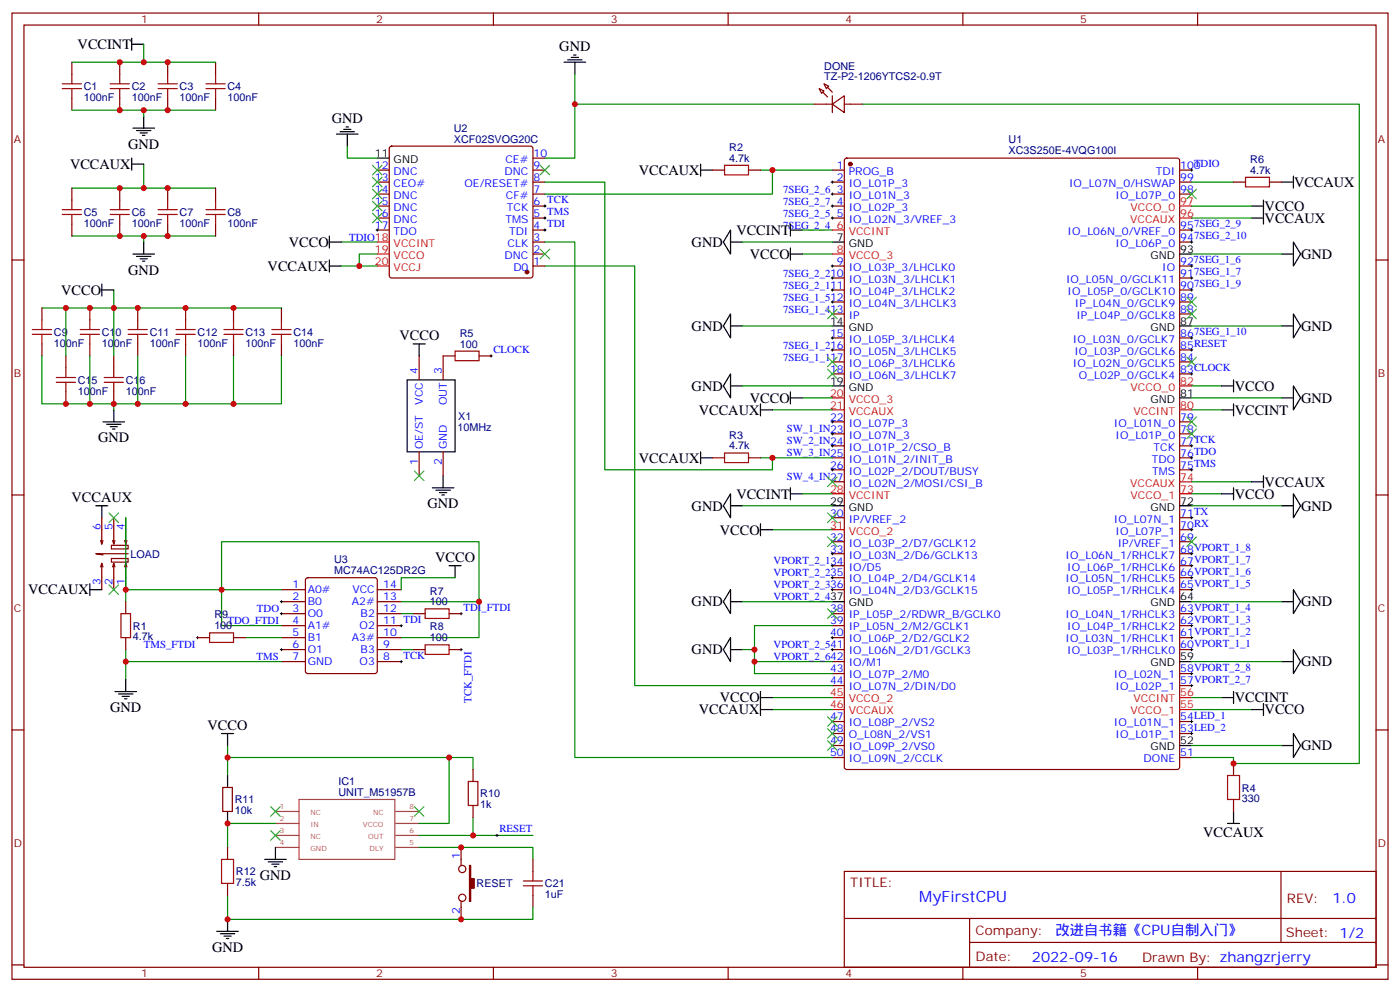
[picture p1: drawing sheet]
<svg xmlns="http://www.w3.org/2000/svg" width="412mm" height="292mm" viewBox="0 0 412 292" stroke-linecap="round" stroke-linejoin="round" font-family="sans-serif">
<g fill="none" stroke="#870000" stroke-width=".35">
<path d="M3.5 3.8h405.4v284.4h-405.4zM7.1 7.4h398.2v277.3h-398.2zM21.2 18.3v3.5M35.3 18.3v3.5M49.4 18.3v3.5M63.5 18.3v3.5M76.2 3.8v3.6M145.3 3.8v3.6M214.5 3.8v3.6M283.6 3.8v3.6M352.8 3.8v3.6M21.2 28.9v3.5"/>
<path d="M35.3 28.9v3.5M49.4 28.9v3.5M63.5 28.9v3.5M239.9 30.7h5.3M241.3 26.1l1.4 .7-.7 .7zM242.7 24.7l1.4 .7-.7 .7zM245.2 30.7l3.5-2.5v4.9zM245.2 28.2v4.9M248.7 30.7h5.3M21.2 55.4v3.5M35.3 55.4v3.5M49.4 55.4v3.5"/>
<path d="M63.5 55.4v3.5M111.1 50.1h3.6M111.1 53.6h3.6M111.1 57.1h3.6M114.9 43.2l.5-.2h40.9l.5 .2 .2 .5v37.4l-.2 .5-.5 .2h-40.9l-.5-.2-.2-.5v-37.4zM157 50.1h3.5M157 53.6h3.5M157 57.1h3.5M157 46.5h3.5M209.9 50.1h3.5M220.5 50.1h3.5M245.2 50.1h3.5"/>
<path d="M245.2 53.6h3.5M245.2 57.1h3.5M248.9 46.7l.5-.2h97.4l.6 .5 .1 178.7-.5 .7h-97.6l-.6-.4-.1-178.8zM347.5 50.1h3.5M347.5 53.6h3.5M347.5 57.1h3.5M363.4 53.6h3.5M373.9 53.6h3.6M3.5 76.5h3.6M21.2 65.9v3.6M35.3 65.9v3.6M49.4 65.9v3.6"/>
<path d="M63.5 65.9v3.6M111.1 60.6h3.6M111.1 64.2h3.6M111.1 67.7h3.6M157 60.6h3.5M157 64.2h3.5M157 78.3h3.5M157 71.2h3.5M157 67.7h3.5M157 74.8h3.5M245.2 60.6h3.5M245.2 64.2h3.5"/>
<path d="M245.2 78.3h3.5M347.5 78.3h3.5M347.5 71.2h3.5M347.5 67.7h3.5M405.3 76.5h3.6M12.3 90.6v3.6M26.5 90.6v3.6M40.6 90.6v3.6M54.7 90.6v3.6M68.8 90.6v3.6M82.9 90.6v3.6M245.2 81.8h3.5"/>
<path d="M245.2 85.3h3.5M245.2 88.9h3.5M245.2 92.4h3.5M245.2 99.4h3.5M347.5 81.8h3.5M347.5 85.3h3.5M347.5 88.9h3.5M347.5 92.4h3.5M347.5 99.4h3.5M12.3 101.2v3.5M19.4 104.7v3.6M19.4 115.3v3.6"/>
<path d="M26.5 101.2v3.5M33.5 104.7v3.6M33.5 115.3v3.6M40.6 101.2v3.5M54.7 101.2v3.5M68.8 101.2v3.5M82.9 101.2v3.5M123.5 104.7v7.1M134.1 104.7h-3.6v7.1M141.1 104.7h3.5M245.2 103h3.5M245.2 106.5h3.5"/>
<path d="M245.2 110h3.5M347.5 103h3.5M347.5 106.5h3.5M347.5 110h3.5M123.5 133v7M130.5 133v7M209.9 134.7h3.5M220.5 134.7h3.5M245.2 124.1h3.5M245.2 127.7h3.5M245.2 131.2h3.5M245.2 134.7h3.5"/>
<path d="M245.2 138.3h3.5M347.5 124.1h3.5M347.5 127.7h3.5M347.5 131.2h3.5M347.5 134.7h3.5M347.5 138.3h3.5M3.5 145.7h3.6M30 152.4v7.7l-.4-1M30.3 159.1l-.3 1M33.5 152.4v7.7l-.3-1M33.9 159.1l-.4 1M37 152.4v7.7l-.3-1"/>
<path d="M37.4 159.1l-.4 1M245.2 141.8h3.5M245.2 152.4h3.5M245.2 159.4h3.5M347.5 152.4h3.5M347.5 159.4h3.5M347.5 155.9h3.5M405.3 145.7h3.6M29.6 166.8l.4-1v7.7M30 165.8l.3 1M32.8 160.5h4.9v1h-4.9zM32.8 164.4h4.9v1h-4.9z"/>
<path d="M33.2 166.8l.3-1v7.7M33.5 165.8l.4 1M36.7 166.8l.3-1v7.7M37 177.1v3.5M37 165.8l.4 1M37.7 162.9h-9.5l2.1 .4M82.9 173.5h7.1M82.9 177.1h7.1M90.2 170.2l.5-.2h19.7l.5 .2 .2 .5v26.8l-.2 .5-.5 .2h-19.7l-.5-.2-.2-.5v-26.8zM111.1 173.5h7.1M111.1 177.1h7.1M245.2 162.9h3.5"/>
<path d="M245.2 166.5h3.5M245.2 170h3.5M245.2 173.5h3.5M347.5 162.9h3.5M347.5 166.5h3.5M347.5 170h3.5M347.5 173.5h3.5M37 187.6v3.6M58.2 187.6h3.5M68.8 187.6h3.5M82.9 180.6h7.1M82.9 184.1h7.1"/>
<path d="M82.9 187.6h7.1M82.9 191.2h7.1M82.9 194.7h7.1M111.1 180.6h7.1M111.1 184.1h7.1M111.1 187.6h7.1M111.1 191.2h7.1M111.1 194.7h7.1M121.7 180.6h3.5M121.7 191.2h3.5M132.3 180.6h3.5M132.3 191.2h3.5"/>
<path d="M245.2 180.6h3.5M245.2 184.1h3.5M245.2 187.6h3.5M245.2 191.2h3.5M245.2 194.7h3.5M245.2 198.2h3.5M347.5 180.6h3.5M347.5 184.1h3.5M347.5 187.6h3.5M347.5 191.2h3.5M347.5 198.2h3.5M3.5 214.8h3.6"/>
<path d="M245.2 201.8h3.5M245.2 212.3h3.5M245.2 215.9h3.5M245.2 219.4h3.5M347.5 201.8h3.5M347.5 212.3h3.5M347.5 215.9h3.5M405.3 214.8h3.6M65.6 231.7h2.8v7.1h-2.8zM139.3 226.4v3.6M139.3 237v3.6M245.2 222.9h3.5"/>
<path d="M347.5 222.9h3.5M363.4 224.7v3.5M363.4 235.3v3.5M67 249.4v3.5M67 260v3.5M135.8 249.4v5.3M157 252.9v3.5M248.7 256.4h156.6v28.3h-156.6zM377.3 256.5v20.8M135.8 265.3v5.2M157 263.5v3.5M248.7 270.3h156.5"/>
<path d="M285.6 277.3h119.6M285.6 270.3v14.1M3.5 284h3.6M76.2 284.7v3.5M145.3 284.7v3.5M214.5 284.7v3.5M283.6 284.7v3.5M352.8 284.7v3.5M405.3 284h3.6"/>
<circle cx="136.2" cy="255.7" r="1.06"/>
<circle cx="136.2" cy="264.2" r="1.06"/>
</g>
<g fill="#870000" stroke="#870000" stroke-width=".35">
<path d="M138.3 254.7h.3v3.9h1.1v2.8h-1.1v3.9h-.3z"/>
<path d="M242.4 27.1l1.4 1.4z"/>
<path d="M243.8 25.7l1.4 1.4z"/>
<circle cx="250.5" cy="48.3" r=".53"/>
<circle cx="155.2" cy="80" r=".53"/>
</g>
<g fill="none" stroke="#f00" stroke-width=".35">
<path d="M111.1 74.8h3.6M111.1 71.2h3.6M111.1 78.3h3.6M245.2 67.7h3.5M245.2 74.8h3.5M347.5 64.2h3.5M347.5 60.6h3.5M245.2 117.1h3.5M347.5 113.6h3.5M245.2 120.6h3.5M347.5 120.6h3.5M245.2 145.3h3.5"/>
<path d="M245.2 155.9h3.5M347.5 145.3h3.5M347.5 141.8h3.5M245.2 205.3h3.5M245.2 208.8h3.5M347.5 205.3h3.5M347.5 208.8h3.5"/>
</g>
<g fill="none" stroke="#000" stroke-width=".35">
<path d="M38.8 13h3.5M38.8 11.3v3.5M166.2 18.3h6.3M167.2 17.6h4.2M168.3 16.9h2.1M169 16.2h.7M169.3 18.3v3.5M39.2 37.7h6.3M40.2 38.4h4.2M41.3 39.1h2.1M42 39.8h.7M42.3 34.2v3.5"/>
<path d="M99.1 39.5h6.4M100.2 38.8h4.2M101.2 38.1h2.2M102 37.4h.7M102.3 39.5v3.5M38.8 46.5v3.6M38.8 48.3h3.5M111.1 46.5h3.6M206.4 48.3v3.5M206.4 50.1h3.5M372.2 58.9v7M377.5 53.6h3.5"/>
<path d="M381 51.8v3.6M39.2 74.8h6.3M40.2 75.5h4.2M41.3 76.2h2.1M42 76.9h.7M42.3 71.2v3.6M97 71.2h3.5M97 78.3h3.5M97 69.5v3.5M97 76.5v3.5M215.2 67.7v7.1l-2.1-3.6zM215.2 71.2h3.5"/>
<path d="M232.8 74.8h3.6M232.8 65.9v3.6M232.8 73v3.5M232.8 67.7h3.6M245.2 71.2h3.5M347.5 74.8h3.5M368.7 64.2h3.5M368.7 60.6h3.5M377.5 74.8h3.5M381 71.2l2.1 3.6-2.1 3.5zM30 85.3h3.5M30 83.6v3.5"/>
<path d="M215.2 92.4v7l-2.1-3.5zM215.2 95.9h3.5M245.2 95.9h3.5M347.5 95.9h3.5M377.5 95.9h3.5M381 92.4l2.1 3.5-2.1 3.5zM119.9 111.8h14.2v21.2h-14.2zM121.7 101.2h3.5M123.5 101.2v3.5M215.2 110v7.1l-2.1-3.5zM215.2 113.6h3.5M224 118.9v3.5"/>
<path d="M232.8 117.1h3.6M232.8 115.3v3.6M245.2 113.6h3.5M347.5 117.1h3.5M359.8 113.6h3.6M363.4 111.8v3.5M363.4 118.9v3.5M377.5 117.1h3.5M381 113.6l2.1 3.5-2.1 3.5zM30.3 124.1h6.4M31.4 124.8h4.2M32.5 125.6h2.1"/>
<path d="M33.2 126.3h.7M33.5 120.6v3.5M206.4 134.7h3.5M206.4 133v3.5M224 120.6h3.5M359.8 120.6h3.6M28.2 148.8h3.5M30 148.8v3.6M127.4 143.5h6.3M128.4 144.3h4.2M129.5 145h2.1M130.2 145.7h.7"/>
<path d="M130.5 140v3.5M215.2 145.3v7.1l-2.1-3.6zM215.2 148.8h3.5M224 154.1v3.6M224 155.9h3.5M232.8 145.3h3.6M232.8 143.5v3.6M245.2 148.8h3.5M347.5 148.8h3.5M359.8 145.3h3.6M363.4 143.5v3.6M368.7 141.8h3.5"/>
<path d="M372.2 140v3.5M377.5 148.8h3.5M381 145.3l2.1 3.5-2.1 3.6zM26.5 173.5h3.5M26.5 171.8v3.5M132.3 166.5h3.5M134.1 166.5v3.5M215.2 173.5v7.1l-2.1-3.5zM215.2 177.1h3.5M245.2 177.1h3.5M347.5 177.1h3.5M377.5 177.1h3.5"/>
<path d="M381 173.5l2.1 3.6-2.1 3.5zM37 200v3.5M215.2 187.6v7.1l-2.1-3.5zM215.2 191.2h3.5M347.5 194.7h3.5M377.5 194.7h3.5M381 191.2l2.1 3.5-2.1 3.5zM33.9 203.5h6.3M34.9 204.2h4.3M36 204.9h2.1M36.7 205.6h.7M65.3 215.9h3.5"/>
<path d="M67 215.9v3.5M224 205.3h3.5M224 208.8h3.5M224 203.5v7.1M347.5 219.4h3.5M359.8 205.3h3.6M363.4 203.5v3.5M368.7 208.8h3.5M372.2 207v3.6M377.5 219.4h3.5M381 215.9l2.1 3.5-2.1 3.5zM67 228.2v3.5"/>
<path d="M67 238.8v3.5M363.4 238.8v3.5M78 252.9h6.3M79 253.6h4.3M80.1 254.3h2.1M80.8 255h.7M81.1 249.4v3.5M361.6 242.3h3.5M63.9 274.1h6.3M64.9 274.8h4.2M66 275.5h2.1M66.7 276.2h.7"/>
<path d="M67 270.5v3.6"/>
</g>
<g fill="none" stroke="#008700" stroke-width=".35">
<path d="M42.3 13v5.3h-21.1M42.3 18.3h21.2M21.2 32.4h21.1v1.8M42.3 32.4h21.2M169.3 21.8v8.9M239.9 30.7h-70.6v15.8h-8.8M254 30.7h146.4v194h-37v-1.8h-12.4M42.3 48.3v7.1h-21.1M42.3 55.4h21.2M102.3 43v3.5h8.8M160.5 53.6h17.7v84.7h49.3v-3.6M224 50.1h21.2"/>
<path d="M227.5 50.1v7h-67M351 53.6h12.4M21.2 69.5h21.1v1.7M42.3 69.5h21.2M100.5 71.2h10.6M105.8 78.3h5.3M111.1 74.8h-5.3v3.5h-5.3M160.5 71.2h8.8v151.7h75.9M160.5 78.3h26.5v123.5h58.2M218.7 71.2h26.5M236.4 74.8h8.8M236.4 67.7h8.8"/>
<path d="M351 64.2h17.7M351 74.8h26.5M351 60.6h17.7M19.4 90.6v14.1M33.5 85.3v5.3h-21.2M82.9 90.6h-49.4v14.1M218.7 95.9h26.5M351 95.9h26.5M12.3 104.7v14.2h70.6v-14.2M26.5 104.7v14.2M33.5 118.9v1.7M40.6 104.7v14.2"/>
<path d="M54.7 104.7v14.2M68.8 104.7v14.2M218.7 113.6h26.5M236.4 117.1h8.8M351 117.1h26.5M351 113.6h8.8M224 134.7h21.2M227.5 120.6h17.7M351 120.6h8.8M37 152.4v21.1M218.7 148.8h26.5M227.5 155.9h17.7"/>
<path d="M236.4 145.3h8.8M351 141.8h17.7M351 148.8h26.5M351 145.3h8.8M82.9 173.5h-45.9v3.6M118.2 177.1h22.9M134.1 170h-15.9v3.5M218.7 177.1h26.5M351 177.1h26.5M37 191.2v3.5h45.9M37 194.7v5.3M72.3 187.6h10.6"/>
<path d="M82.9 184.1h-17.6v-24.7h75.8v28.2h-22.9M118.2 191.2h3.5M118.2 180.6h3.5M218.7 191.2h3.5M222.2 194.7v3.5h23M245.2 184.1h-23v10.6h23M351 194.7h26.5M67 219.4v3.5M227.5 208.8h17.7M227.5 205.3h17.7M351 219.4h26.5M351 205.3h8.8"/>
<path d="M351 208.8h17.7M132.3 222.9h-65.3v5.3M139.3 226.4v-3.5h-7v19.4h-8.8M81.1 242.3h-14.1v7.1M123.5 249.4h33.5v3.5M123.5 245.9h33.5M139.3 240.6v5.3M67 263.5v7h90v-3.5M67 270.5v3.6"/>
</g>
<g fill="none" stroke="#000" stroke-width=".29">
<path d="M244.8 53.6h.7M244.8 57.1h.7M245.2 53.2v.7M245.2 56.8v.7M350.7 50.1h.7M351 49.7v.7M110.8 67.7h.7M111.1 67.3v.8M160.2 64.2h.7M160.2 60.6h.7M160.2 67.7h.7M160.5 60.3v.7"/>
<path d="M160.5 63.8v.7M160.5 67.3v.8M244.8 78.3h.7M244.8 64.2h.7M244.8 60.6h.7M245.2 60.3v.7M245.2 63.8v.7M245.2 77.9v.7M350.7 78.3h.7M350.7 67.7h.7M350.7 71.2h.7M351 67.3v.8"/>
<path d="M351 70.9v.7M351 77.9v.7M244.8 81.8h.7M244.8 99.4h.7M244.8 88.9h.7M244.8 85.3h.7M245.2 81.5v.7M245.2 85v.7M245.2 88.5v.7M245.2 99.1v.7M350.7 81.8h.7M350.7 99.4h.7"/>
<path d="M350.7 85.3h.7M351 81.5v.7M351 85v.7M351 99.1v.7M144.3 104.7h.7M144.6 104.4v.7M244.8 103h.7M245.2 102.6v.7M350.7 103h.7M350.7 110h.7M351 102.6v.7M351 109.7v.7"/>
<path d="M244.8 124.1h.7M244.8 127.7h.7M244.8 131.2h.7M244.8 138.3h.7M245.2 123.8v.7M245.2 127.3v.7M245.2 130.8v.8M245.2 137.9v.7M350.7 131.2h.7M350.7 138.3h.7M350.7 134.7h.7M351 130.8v.8"/>
<path d="M351 134.4v.7M351 137.9v.7M350.7 155.9h.7M350.7 152.4h.7M351 152v.7M351 155.5v.7M82.5 177.1h.8M82.9 176.7v.7M244.8 162.9h.7M244.8 166.5h.7M244.8 170h.7M244.8 173.5h.7"/>
<path d="M245.2 162.6v.7M245.2 166.1v.7M245.2 169.7v.7M245.2 173.2v.7M350.7 162.9h.7M350.7 166.5h.7M350.7 170h.7M350.7 173.5h.7M351 162.6v.7M351 166.1v.7M351 169.7v.7M351 173.2v.7"/>
<path d="M57.9 187.6h.7M58.2 187.3v.7M82.5 191.2h.8M82.5 180.6h.8M82.9 180.2v.7M82.9 190.8v.7M117.8 184.1h.7M117.8 194.7h.7M118.2 183.8v.7M118.2 194.3v.8M135.5 191.2h.7M135.5 180.6h.7"/>
<path d="M135.8 180.2v.7M135.8 190.8v.7M244.8 187.6h.7M244.8 191.2h.7M245.2 187.3v.7M245.2 190.8v.7M350.7 187.6h.7M350.7 191.2h.7M350.7 198.2h.7M350.7 184.1h.7M350.7 180.6h.7M351 180.2v.7"/>
<path d="M351 183.8v.7M351 187.3v.7M351 190.8v.7M351 197.9v.7M350.7 215.9h.7M350.7 212.3h.7M350.7 201.8h.7M351 201.4v.7M351 212v.7M351 215.5v.7M146 245.9h.8M146.4 245.5v.7"/>
</g>
<g fill="none" stroke="#3c3" stroke-width=".35">
<path d="M109.7 48.6l2.8 2.9M109.7 52.2l2.8 2.8M109.7 55.7l2.8 2.8M109.7 59.2l2.8 2.9M112.5 48.6l-2.8 2.9M112.5 52.2l-2.8 2.8M112.5 55.7l-2.8 2.8M112.5 59.2l-2.8 2.9M159.1 48.6l2.8 2.9M161.9 48.6l-2.8 2.9M349.6 55.7l2.8 2.8M352.4 55.7l-2.8 2.8"/>
<path d="M109.7 62.8l2.8 2.8M112.5 62.8l-2.8 2.8M159.1 73.3l2.8 2.9M161.9 73.3l-2.8 2.9M243.8 91l2.8 2.8M246.6 91l-2.8 2.8M349.6 91l2.8 2.8M349.6 87.5l2.8 2.8M352.4 91l-2.8 2.8M352.4 87.5l-2.8 2.8M243.8 108.6l2.8 2.8M243.8 105.1l2.8 2.8"/>
<path d="M246.6 108.6l-2.8 2.8M246.6 105.1l-2.8 2.8M349.6 105.1l2.8 2.8M352.4 105.1l-2.8 2.8M122.1 138.6l2.8 2.8M124.9 138.6l-2.8 2.8M349.6 126.3l2.8 2.8M349.6 122.7l2.8 2.9M352.4 126.3l-2.8 2.8M352.4 122.7l-2.8 2.9M32.1 151l2.8 2.8M34.9 151l-2.8 2.8"/>
<path d="M243.8 140.4l2.8 2.8M243.8 151l2.8 2.8M243.8 158l2.8 2.8M246.6 140.4l-2.8 2.8M246.6 151l-2.8 2.8M246.6 158l-2.8 2.8M349.6 158l2.8 2.8M352.4 158l-2.8 2.8M32.1 172.1l2.8 2.8M34.9 172.1l-2.8 2.8M243.8 179.2l2.8 2.8M246.6 179.2l-2.8 2.8"/>
<path d="M243.8 210.9l2.8 2.8M243.8 214.5l2.8 2.8M243.8 218l2.8 2.8M246.6 210.9l-2.8 2.8M246.6 214.5l-2.8 2.8M246.6 218l-2.8 2.8M79.7 237.4l2.8 2.8M82.5 237.4l-2.8 2.8M122.1 237.4l2.8 2.8M124.9 237.4l-2.8 2.8M79.7 244.4l2.8 2.9M82.5 244.4l-2.8 2.9"/>
</g>
<g fill="none" stroke="#a10000" stroke-width=".35">
<path d="M18.3 26.1h5.7M18.3 24.7h5.7M21.2 21.8v2.9M21.2 26.1v2.8M32.5 26.1h5.6M32.5 24.7h5.6M35.3 21.8v2.9M35.3 26.1v2.8M46.6 26.1h5.6M46.6 24.7h5.6M49.4 21.8v2.9M49.4 26.1v2.8"/>
<path d="M60.7 26.1h5.6M60.7 24.7h5.6M63.5 21.8v2.9M63.5 26.1v2.8M21.2 58.9v2.8M35.3 58.9v2.8M49.4 58.9v2.8M63.5 58.9v2.8M213.4 48.6h7.1v2.9h-7.1zM366.9 52.2h7v2.8h-7zM18.3 63.1h5.7M18.3 61.7h5.7"/>
<path d="M21.2 63.1v2.8M32.5 63.1h5.6M32.5 61.7h5.6M35.3 63.1v2.8M46.6 63.1h5.6M46.6 61.7h5.6M49.4 63.1v2.8M60.7 63.1h5.6M60.7 61.7h5.6M63.5 63.1v2.8M9.5 98.4h5.7M9.5 97h5.7"/>
<path d="M12.3 94.2v2.8M12.3 98.4v2.8M23.6 98.4h5.7M23.6 97h5.7M26.5 94.2v2.8M26.5 98.4v2.8M37.7 98.4h5.7M37.7 97h5.7M40.6 94.2v2.8M40.6 98.4v2.8M51.9 98.4h5.6M51.9 97h5.6"/>
<path d="M54.7 94.2v2.8M54.7 98.4v2.8M66 98.4h5.6M66 97h5.6M68.8 94.2v2.8M68.8 98.4v2.8M80.1 98.4h5.6M80.1 97h5.6M82.9 94.2v2.8M82.9 98.4v2.8M16.6 112.5h5.6M16.6 111.1h5.6"/>
<path d="M19.4 108.3v2.8M19.4 112.5v2.8M30.7 112.5h5.6M30.7 111.1h5.6M33.5 108.3v2.8M33.5 112.5v2.8M134.1 103.3h7v2.9h-7zM213.4 133.3h7.1v2.8h-7.1zM125.2 179.2h7.1v2.8h-7.1zM35.6 180.6h2.9v7h-2.9zM61.7 186.2h7.1v2.9h-7.1zM125.2 189.8h7.1v2.8h-7.1z"/>
<path d="M137.9 230h2.9v7h-2.9zM361.6 228.2h3.5v7.1h-3.5zM65.3 252.9h3.5v7.1h-3.5zM154.2 259.3h5.6M157 256.4v2.9M154.2 260.7h5.6M157 260.7v2.8"/>
</g>
<path d="M81.1 238.8h7M88.1 235.3h28.2v17.6h-28.2zM116.5 238.8h7M81.1 242.3h7M81.1 245.9h7M81.1 249.4h7M116.5 242.3h7M116.5 245.9h7M116.5 249.4h7" fill="none" stroke="#a64a4a" stroke-width=".35"/>
<g fill="#c00">
<circle cx="222.3" cy="194.7" r=".88"/>
<circle cx="222.3" cy="191.2" r=".88"/>
<circle cx="227.5" cy="134.7" r=".88"/>
<circle cx="227.5" cy="50.1" r=".88"/>
<circle cx="169.3" cy="30.7" r=".88"/>
<circle cx="105.8" cy="78.3" r=".88"/>
<circle cx="35.3" cy="18.3" r=".88"/>
<circle cx="35.3" cy="32.4" r=".88"/>
<circle cx="42.3" cy="32.4" r=".88"/>
<circle cx="49.4" cy="32.4" r=".88"/>
<circle cx="42.3" cy="18.3" r=".88"/>
<circle cx="49.4" cy="18.3" r=".88"/>
<circle cx="42.3" cy="55.4" r=".88"/>
<circle cx="42.3" cy="69.5" r=".88"/>
<circle cx="33.5" cy="90.6" r=".88"/>
<circle cx="35.3" cy="69.5" r=".88"/>
<circle cx="35.3" cy="55.4" r=".88"/>
<circle cx="49.4" cy="69.5" r=".88"/>
<circle cx="49.4" cy="55.4" r=".88"/>
<circle cx="26.5" cy="90.6" r=".88"/>
<circle cx="19.4" cy="90.6" r=".88"/>
<circle cx="37" cy="194.7" r=".88"/>
<circle cx="65.3" cy="173.5" r=".88"/>
<circle cx="141.1" cy="177.1" r=".88"/>
<circle cx="135.8" cy="249.4" r=".88"/>
<circle cx="135.8" cy="270.5" r=".88"/>
<circle cx="139.3" cy="245.9" r=".88"/>
<circle cx="132.3" cy="222.9" r=".88"/>
<circle cx="67" cy="222.9" r=".88"/>
<circle cx="67" cy="270.5" r=".88"/>
<circle cx="363.4" cy="224.7" r=".88"/>
<circle cx="67" cy="242.3" r=".88"/>
<circle cx="68.8" cy="118.9" r=".88"/>
<circle cx="54.7" cy="118.9" r=".88"/>
<circle cx="40.6" cy="118.9" r=".88"/>
<circle cx="26.5" cy="118.9" r=".88"/>
<circle cx="33.5" cy="118.9" r=".88"/>
<circle cx="19.4" cy="118.9" r=".88"/>
<circle cx="40.6" cy="90.6" r=".88"/>
<circle cx="54.7" cy="90.6" r=".88"/>
<circle cx="68.8" cy="90.6" r=".88"/>
<circle cx="37" cy="173.5" r=".88"/>
</g>
<text font-size="4.6" fill="#00f" x="270.8" y="265.5">MyFirstCPU</text>
<g font-size="4.2">
<text x="22.9" y="14.4">VCCINT</text>
<text x="164.8" y="15.1">GND</text>
<text x="97.7" y="36.2">GND</text>
<text x="37.8" y="43.8">GND</text>
<text x="20.6" y="49.7">VCCAUX</text>
<text x="188.2" y="51.5">VCCAUX</text>
<text x="381.2" y="55">VCCAUX</text>
<text x="372.5" y="65.6">VCCAUX</text>
<text x="372.5" y="62.1">VCCO</text>
<text x="216.9" y="69.1">VCCINT</text>
<text x="85.1" y="72.7">VCCO</text>
<text x="203.7" y="72.6">GND</text>
<text x="220.9" y="76.2">VCCO</text>
<text x="383.3" y="76.2">GND</text>
<text x="37.8" y="80.8">GND</text>
<text x="78.8" y="79.7">VCCAUX</text>
<text x="18.1" y="86.8">VCCO</text>
<text x="117.7" y="100.1">VCCO</text>
<text x="203.7" y="97.3">GND</text>
<text x="383.3" y="97.3">GND</text>
<text x="203.7" y="115">GND</text>
<text x="220.9" y="118.5">VCCO</text>
<text x="363.7" y="115">VCCO</text>
<text x="383.3" y="118.5">GND</text>
<text x="205.8" y="122">VCCAUX</text>
<text x="363.7" y="122">VCCINT</text>
<text x="28.9" y="130.2">GND</text>
<text x="188.2" y="136.2">VCCAUX</text>
<text x="372.5" y="143.2">VCCAUX</text>
<text x="21.1" y="147.8">VCCAUX</text>
<text x="125.9" y="149.6">GND</text>
<text x="216.9" y="146.7">VCCINT</text>
<text x="363.7" y="146.7">VCCO</text>
<text x="203.7" y="150.3">GND</text>
<text x="383.3" y="150.3">GND</text>
<text x="212.1" y="157.3">VCCO</text>
<text x="128.2" y="165.4">VCCO</text>
<text x="8.3" y="174.9">VCCAUX</text>
<text x="203.7" y="178.5">GND</text>
<text x="383.3" y="178.5">GND</text>
<text x="203.7" y="192.6">GND</text>
<text x="383.3" y="196.1">GND</text>
<text x="32.5" y="209.6">GND</text>
<text x="212.1" y="206.7">VCCO</text>
<text x="363.7" y="206.7">VCCINT</text>
<text x="61.2" y="214.8">VCCO</text>
<text x="205.8" y="210.2">VCCAUX</text>
<text x="372.5" y="210.2">VCCO</text>
<text x="383.3" y="220.8">GND</text>
<text x="354.4" y="246.2">VCCAUX</text>
<text x="76.6" y="259">GND</text>
<text x="62.4" y="280.1">GND</text>
</g>
<g font-size="4.2" fill="#00f">
<text x="392.5" y="265.7">1.0</text>
<text x="310.9" y="275.3">改进自书籍《CPU自制入门》</text>
<text x="304" y="283.1">2022-09-16</text>
</g>
<g font-size="3.9" fill="#800">
<text x="250.5" y="261">TITLE:</text>
<text x="379.1" y="265.7">REV:</text>
<text x="287.4" y="275.2">Company:</text>
<text x="378.7" y="275.8">Sheet: 1/2</text>
<text x="287.4" y="282.9">Date:</text>
<text x="336.4" y="283">Drawn By: zhangzrjerry</text>
</g>
<g font-size="3.2" fill="#800">
<text x="41.6" y="6.8">1</text>
<text x="110.8" y="6.8">2</text>
<text x="179.9" y="6.8">3</text>
<text x="249.1" y="6.8">4</text>
<text x="318.2" y="6.8">5</text>
<text x="4.1" y="41.9">A</text>
<text x="405.9" y="41.9">A</text>
<text x="4.1" y="111.1">B</text>
<text x="405.9" y="111.1">B</text>
<text x="4.1" y="180.2">C</text>
<text x="405.9" y="180.2">C</text>
<text x="4.1" y="249.4">D</text>
<text x="405.9" y="249.4">D</text>
<text x="41.6" y="287.7">1</text>
<text x="110.8" y="287.7">2</text>
<text x="179.9" y="287.7">3</text>
<text x="249.1" y="287.7">4</text>
<text x="318.2" y="287.7">5</text>
</g>
<g font-size="3.2" fill="#000080">
<text x="242.8" y="23.6">TZ-P2-1206YTCS2-0.9T</text>
<text x="242.8" y="20.5">DONE</text>
<text x="24.7" y="29.7">100nF</text>
<text x="24.7" y="26.5">C1</text>
<text x="38.8" y="29.7">100nF</text>
<text x="38.8" y="26.5">C2</text>
<text x="52.9" y="29.7">100nF</text>
<text x="52.9" y="26.5">C3</text>
<text x="67" y="29.7">100nF</text>
<text x="67" y="26.5">C4</text>
<text x="133.7" y="41.9">XCF02SVOG20C</text>
<text x="133.7" y="38.8">U2</text>
<text x="214.8" y="47.6">4.7k</text>
<text x="214.8" y="44.4">R2</text>
<text x="297.1" y="45.3">XC3S250E-4VQG100I</text>
<text x="297.1" y="42.1">U1</text>
<text x="368.3" y="51.1">4.7k</text>
<text x="368.3" y="48">R6</text>
<text x="24.7" y="63.6">C5</text>
<text x="38.8" y="63.6">C6</text>
<text x="52.9" y="63.6">C7</text>
<text x="67" y="63.6">C8</text>
<text x="24.7" y="66.7">100nF</text>
<text x="38.8" y="66.7">100nF</text>
<text x="52.9" y="66.7">100nF</text>
<text x="67" y="66.7">100nF</text>
<text x="15.9" y="102">100nF</text>
<text x="15.9" y="98.9">C9</text>
<text x="30" y="102">100nF</text>
<text x="30" y="98.9">C10</text>
<text x="44.1" y="102">100nF</text>
<text x="44.1" y="98.9">C11</text>
<text x="58.2" y="102">100nF</text>
<text x="58.2" y="98.9">C12</text>
<text x="72.3" y="102">100nF</text>
<text x="72.3" y="98.9">C13</text>
<text x="86.4" y="102">100nF</text>
<text x="86.4" y="98.9">C14</text>
<text x="135.5" y="99.1">R5</text>
<text x="135.5" y="102.3">100</text>
<text x="22.9" y="113">C15</text>
<text x="37" y="113">C16</text>
<text x="22.9" y="116.1">100nF</text>
<text x="37" y="116.1">100nF</text>
<text x="135" y="123.6">X1</text>
<text x="134.8" y="126.7">10MHz</text>
<text x="214.8" y="129.1">R3</text>
<text x="214.8" y="132.3">4.7k</text>
<text x="38.5" y="164.1">LOAD</text>
<text x="98.4" y="165.7">U3</text>
<text x="98.4" y="168.8">MC74AC125DR2G</text>
<text x="126.6" y="178.1">100</text>
<text x="126.6" y="174.9">R7</text>
<text x="39.2" y="185.3">R1</text>
<text x="63.1" y="185.2">100</text>
<text x="63.1" y="182">R9</text>
<text x="126.6" y="185.5">R8</text>
<text x="39.2" y="188.5">4.7k</text>
<text x="126.6" y="188.7">100</text>
<text x="99.7" y="231.1">IC1</text>
<text x="365.8" y="233">R4</text>
<text x="69.1" y="239.6">10k</text>
<text x="69.1" y="236.4">R11</text>
<text x="99.7" y="234.2">UNIT_M51957B</text>
<text x="141.5" y="237.9">1k</text>
<text x="141.5" y="234.7">R10</text>
<text x="365.8" y="236.1">330</text>
<text x="69.5" y="257.6">R12</text>
<text x="69.5" y="260.8">7.5k</text>
<text x="140.4" y="261.1">RESET</text>
<text x="160.5" y="261.1">C21</text>
<text x="160.5" y="264.3">1uF</text>
</g>
<g font-size="3.2">
<text x="110.4" y="46.2">11</text>
<text x="116" y="47.9">GND</text>
<text x="246.5" y="70.9">7</text>
<text x="250" y="72.6">GND</text>
<text x="338.9" y="76.2">GND</text>
<text x="347.7" y="74.4">93</text>
<text x="244.5" y="95.6">14</text>
<text x="347.7" y="95.6">87</text>
<text x="250" y="97.3">GND</text>
<text x="338.9" y="97.3">GND</text>
<text x="244.5" y="113.2">19</text>
<text x="250" y="115">GND</text>
<text x="338.9" y="118.5">GND</text>
<text x="347.7" y="116.7">81</text>
<text x="244.5" y="148.5">29</text>
<text x="347.7" y="148.5">72</text>
<text x="250" y="150.2">GND</text>
<text x="338.9" y="150.2">GND</text>
<text x="250" y="178.5">GND</text>
<text x="338.9" y="178.5">GND</text>
<text x="347.7" y="176.7">64</text>
<text x="338.9" y="196.1">GND</text>
<text x="347.7" y="194.3">59</text>
<text x="338.9" y="220.8">GND</text>
<text x="347.7" y="219">52</text>
</g>
<g font-size="3.2" fill="#00f">
<text x="148.9" y="47.9">CE#</text>
<text x="157.2" y="46.2">10</text>
<text x="110.4" y="49.7">12</text>
<text x="110.4" y="53.2">13</text>
<text x="116" y="51.5">DNC</text>
<text x="148.6" y="51.5">DNC</text>
<text x="157.2" y="53.2">8</text>
<text x="157.2" y="49.7">9</text>
<text x="246.5" y="49.7">1</text>
<text x="246.5" y="53.2">2</text>
<text x="250" y="51.5">PROG_B</text>
<text x="340.4" y="51.5">TDI</text>
<text x="347.7" y="53.2">99</text>
<text x="347.7" y="49.7">100</text>
<text x="351.7" y="49.2">TDIO</text>
<text x="110.4" y="56.8">14</text>
<text x="116" y="55">CEO#</text>
<text x="116" y="58.5">DNC</text>
<text x="136.8" y="55">OE/RESET#</text>
<text x="149" y="58.5">CF#</text>
<text x="157.2" y="56.8">7</text>
<text x="230.7" y="56.7">7SEG_2_6</text>
<text x="246.5" y="56.8">3</text>
<text x="250" y="55">IO_L01P_3</text>
<text x="250" y="58.5">IO_L01N_3</text>
<text x="314.9" y="55">IO_L07N_0/HSWAP</text>
<text x="328.6" y="58.5">IO_L07P_0</text>
<text x="347.7" y="56.8">98</text>
<text x="110.4" y="60.3">15</text>
<text x="110.4" y="63.8">16</text>
<text x="116" y="62.1">DNC</text>
<text x="116" y="65.6">DNC</text>
<text x="148.9" y="65.6">TMS</text>
<text x="149.3" y="62.1">TCK</text>
<text x="157.2" y="63.8">5 TMS</text>
<text x="157.2" y="60.3">6 TCK</text>
<text x="230.7" y="63.8">7SEG_2_5</text>
<text x="230.7" y="60.2">7SEG_2_7</text>
<text x="246.5" y="60.3">4</text>
<text x="246.5" y="63.8">5</text>
<text x="250" y="62.1">IO_L02P_3</text>
<text x="250" y="65.6">IO_L02N_3/VREF_3</text>
<text x="102.9" y="70.8">TDIO18</text>
<text x="110.4" y="67.3">17</text>
<text x="116" y="69.1">TDO</text>
<text x="149.9" y="69.1">TDI</text>
<text x="157.2" y="70.9">3</text>
<text x="157.2" y="67.3">4 TDI</text>
<text x="230.7" y="67.3">7SEG_2_4</text>
<text x="314.4" y="69.1">IO_L06N_0/VREF_0</text>
<text x="347.7" y="70.9">947SEG_2_10</text>
<text x="347.7" y="67.3">957SEG_2_9</text>
<text x="148.6" y="76.2">DNC</text>
<text x="149.5" y="72.6">CLK</text>
<text x="157.2" y="77.9">1</text>
<text x="157.2" y="74.4">2</text>
<text x="246.5" y="77.9">9</text>
<text x="328.6" y="72.6">IO_L06P_0</text>
<text x="347.7" y="77.9">927SEG_1_6</text>
<text x="151.2" y="79.7">D0</text>
<text x="230.7" y="81.4">7SEG_2_210</text>
<text x="250" y="79.7">IO_L03P_3/LHCLK0</text>
<text x="250" y="83.2">IO_L03N_3/LHCLK1</text>
<text x="314" y="83.2">IO_L05N_0/GCLK11</text>
<text x="342.3" y="79.7">IO</text>
<text x="347.7" y="81.5">917SEG_1_7</text>
<text x="230.7" y="84.9">7SEG_2_111</text>
<text x="230.7" y="88.5">7SEG_1_512</text>
<text x="250" y="86.7">IO_L04P_3/LHCLK2</text>
<text x="314.5" y="86.7">IO_L05P_0/GCLK10</text>
<text x="347.7" y="88.5">89</text>
<text x="347.7" y="85">907SEG_1_9</text>
<text x="230.7" y="92">7SEG_1_413</text>
<text x="250" y="90.3">IO_L04N_3/LHCLK3</text>
<text x="250" y="93.8">IP</text>
<text x="316.6" y="90.3">IP_L04N_0/GCLK9</text>
<text x="317.1" y="93.8">IP_L04P_0/GCLK8</text>
<text x="347.7" y="92">88</text>
<text x="244.5" y="99.1">15</text>
<text x="250" y="100.9">IO_L05P_3/LHCLK4</text>
<text x="316" y="100.9">IO_L03N_0/GCLK7</text>
<text x="347.7" y="99.1">867SEG_1_10</text>
<text x="145.3" y="103.9">CLOCK</text>
<text x="230.7" y="106.1">7SEG_1_117</text>
<text x="230.7" y="102.6">7SEG_1_216</text>
<text x="250" y="104.4">IO_L05N_3/LHCLK5</text>
<text x="250" y="107.9">IO_L06P_3/LHCLK6</text>
<text x="316" y="107.9">IO_L02N_0/GCLK5</text>
<text x="316.5" y="104.4">IO_L03P_0/GCLK6</text>
<text x="347.7" y="106.2">84</text>
<text x="347.7" y="102.6">85RESET</text>
<text x="123.1" y="110" transform="rotate(-90 123.1 110)">4</text>
<text x="130.2" y="110" transform="rotate(-90 130.2 110)">3</text>
<text x="244.5" y="109.7">18</text>
<text x="250" y="111.4">IO_L06N_3/LHCLK7</text>
<text x="317.8" y="111.4">O_L02P_0/GCLK4</text>
<text x="347.7" y="109.7">83CLOCK</text>
<text x="124.5" y="119.1" transform="rotate(-90 124.5 119.1)">VCC</text>
<text x="131.6" y="119.3" transform="rotate(-90 131.6 119.3)">OUT</text>
<text x="244.5" y="123.8">22</text>
<text x="250" y="125.6">IO_L07P_3</text>
<text x="328.1" y="125.6">IO_L01N_0</text>
<text x="347.7" y="123.8">79</text>
<text x="231.8" y="127.3">SW_1_IN23</text>
<text x="231.8" y="130.8">SW_2_IN24</text>
<text x="250" y="129.1">IO_L07N_3</text>
<text x="328.6" y="129.1">IO_L01P_0</text>
<text x="347.7" y="130.8">77TCK</text>
<text x="347.7" y="127.3">78</text>
<text x="123.1" y="136.7" transform="rotate(-90 123.1 136.7)">1</text>
<text x="124.5" y="132.3" transform="rotate(-90 124.5 132.3)">OE/ST</text>
<text x="130.2" y="136.7" transform="rotate(-90 130.2 136.7)">2</text>
<text x="131.6" y="132.3" transform="rotate(-90 131.6 132.3)">GND</text>
<text x="231.8" y="134.3">SW_3_IN25</text>
<text x="244.5" y="137.9">26</text>
<text x="250" y="132.6">IO_L01P_2/CSO_B</text>
<text x="250" y="136.1">IO_L01N_2/INIT_B</text>
<text x="339.3" y="136.1">TDO</text>
<text x="339.8" y="132.6">TCK</text>
<text x="347.7" y="137.9">75TMS</text>
<text x="347.7" y="134.4">76TDO</text>
<text x="231.8" y="141.4">SW_4_IN27</text>
<text x="250" y="139.7">IO_L02P_2/DOUT/BUSY</text>
<text x="250" y="143.2">IO_L02N_2/MOSI/CSI_B</text>
<text x="339.4" y="139.7">TMS</text>
<text x="29.6" y="155.9" transform="rotate(-90 29.6 155.9)">6</text>
<text x="33.2" y="155.9" transform="rotate(-90 33.2 155.9)">5</text>
<text x="36.7" y="155.9" transform="rotate(-90 36.7 155.9)">4</text>
<text x="244.5" y="152">30</text>
<text x="250" y="153.8">IP/VREF_2</text>
<text x="328.1" y="153.8">IO_L07N_1</text>
<text x="347.7" y="155.5">70RX</text>
<text x="347.7" y="152">71TX</text>
<text x="244.5" y="159.1">32</text>
<text x="250" y="160.8">IO_L03P_2/D7/GCLK12</text>
<text x="328.6" y="157.3">IO_L07P_1</text>
<text x="329.3" y="160.8">IP/VREF_1</text>
<text x="347.7" y="159.1">69</text>
<text x="227.9" y="166.1">VPORT_2_134</text>
<text x="244.5" y="162.6">33</text>
<text x="250" y="164.4">IO_L03N_2/D6/GCLK13</text>
<text x="250" y="167.9">IO/D5</text>
<text x="313.9" y="164.4">IO_L06N_1/RHCLK7</text>
<text x="314.4" y="167.9">IO_L06P_1/RHCLK6</text>
<text x="347.7" y="166.1">67VPORT_1_7</text>
<text x="347.7" y="162.6">68VPORT_1_8</text>
<text x="29.6" y="172" transform="rotate(-90 29.6 172)">3</text>
<text x="33.2" y="172" transform="rotate(-90 33.2 172)">2</text>
<text x="36.7" y="172" transform="rotate(-90 36.7 172)">1</text>
<text x="86.2" y="173.2">1</text>
<text x="112.9" y="173.2">14</text>
<text x="227.9" y="169.6">VPORT_2_235</text>
<text x="227.9" y="173.1">VPORT_2_336</text>
<text x="250" y="171.4">IO_L04P_2/D4/GCLK14</text>
<text x="313.9" y="171.4">IO_L05N_1/RHCLK5</text>
<text x="347.7" y="173.2">65VPORT_1_5</text>
<text x="347.7" y="169.7">66VPORT_1_6</text>
<text x="86.2" y="176.7">2</text>
<text x="90.7" y="174.6">A0#</text>
<text x="90.7" y="178.1">B0</text>
<text x="103.6" y="178.1">A2#</text>
<text x="103.8" y="174.6">VCC</text>
<text x="112.9" y="176.7">13</text>
<text x="136.5" y="179.7">TDI_FTDI</text>
<text x="227.9" y="176.6">VPORT_2_437</text>
<text x="250" y="174.9">IO_L04N_2/D3/GCLK15</text>
<text x="314.4" y="174.9">IO_L05P_1/RHCLK4</text>
<text x="67" y="183.7">TDO_FTDI</text>
<text x="75.7" y="180.2">TDO</text>
<text x="86.2" y="180.2">3</text>
<text x="86.2" y="183.8">4</text>
<text x="90.7" y="181.6">O0</text>
<text x="90.7" y="185.2">A1#</text>
<text x="105.9" y="185.2">O2</text>
<text x="106.2" y="181.6">B2</text>
<text x="112.9" y="183.8">11 TDI</text>
<text x="112.9" y="180.2">12</text>
<text x="244.5" y="180.2">38</text>
<text x="244.5" y="183.8">39</text>
<text x="250" y="182">IP_L05P_2/RDWR_B/GCLK0</text>
<text x="250" y="185.5">IP_L05N_2/M2/GCLK1</text>
<text x="313.9" y="182">IO_L04N_1/RHCLK3</text>
<text x="314.4" y="185.5">IO_L04P_1/RHCLK2</text>
<text x="347.7" y="183.8">62VPORT_1_3</text>
<text x="347.7" y="180.2">63VPORT_1_4</text>
<text x="42.4" y="190.8">TMS_FTDI</text>
<text x="86.2" y="187.3">5</text>
<text x="86.2" y="190.8">6</text>
<text x="90.7" y="188.7">B1</text>
<text x="103.6" y="188.7">A3#</text>
<text x="112.9" y="190.8">9</text>
<text x="112.9" y="187.3">10</text>
<text x="227.9" y="190.8">VPORT_2_541</text>
<text x="244.5" y="187.3">40</text>
<text x="250" y="189.1">IO_L06P_2/D2/GCLK2</text>
<text x="313.9" y="189.1">IO_L03N_1/RHCLK1</text>
<text x="347.7" y="190.8">60VPORT_1_1</text>
<text x="347.7" y="187.3">61VPORT_1_2</text>
<text x="75.6" y="194.3">TMS</text>
<text x="86.2" y="194.3">7</text>
<text x="90.7" y="192.2">O1</text>
<text x="90.7" y="195.8">GND</text>
<text x="105.9" y="195.8">O3</text>
<text x="106.2" y="192.2">B3</text>
<text x="112.9" y="194.3">8</text>
<text x="118.9" y="193.8">TCK</text>
<text x="227.9" y="194.3">VPORT_2_642</text>
<text x="244.5" y="197.9">43</text>
<text x="250" y="192.6">IO_L06N_2/D1/GCLK3</text>
<text x="250" y="196.1">IO/M1</text>
<text x="314.4" y="192.6">IO_L03P_1/RHCLK0</text>
<text x="347.7" y="197.9">58VPORT_2_8</text>
<text x="244.5" y="201.4">44</text>
<text x="250" y="199.6">IO_L07P_2/M0</text>
<text x="250" y="203.2">IO_L07N_2/DIN/D0</text>
<text x="328.1" y="199.6">IO_L02N_1</text>
<text x="328.6" y="203.2">IO_L02P_1</text>
<text x="347.7" y="201.4">57VPORT_2_7</text>
<text x="138.9" y="206.8" transform="rotate(-90 138.9 206.8)">TCK_FTDI</text>
<text x="244.5" y="212">47</text>
<text x="244.5" y="215.5">48</text>
<text x="250" y="213.7">IO_L08P_2/VS2</text>
<text x="328.1" y="213.7">IO_L01N_1</text>
<text x="347.7" y="215.5">53LED_2</text>
<text x="347.7" y="212">54LED_1</text>
<text x="244.5" y="219">49</text>
<text x="250" y="217.3">O_L08N_2/VS1</text>
<text x="250" y="220.8">IO_L09P_2/VS0</text>
<text x="328.6" y="217.3">IO_L01P_1</text>
<text x="244.5" y="222.6">50</text>
<text x="250" y="224.3">IO_L09N_2/CCLK</text>
<text x="336.9" y="224.3">DONE</text>
<text x="347.7" y="222.6">51</text>
<text x="147.1" y="245">RESET</text>
<text x="135.5" y="252.9" transform="rotate(-90 135.5 252.9)">1</text>
<text x="135.5" y="269" transform="rotate(-90 135.5 269)">2</text>
</g>
<g font-size="3.2" fill="#f00">
<text x="332.9" y="65.6">VCCAUX</text>
<text x="333.1" y="62.1">VCCO_0</text>
<text x="347.7" y="63.8">96</text>
<text x="347.7" y="60.3">97</text>
<text x="246.5" y="67.3">6</text>
<text x="250" y="69.1">VCCINT</text>
<text x="110.4" y="74.4">19</text>
<text x="110.4" y="77.9">20</text>
<text x="116" y="72.6">VCCINT</text>
<text x="116" y="76.2">VCCO</text>
<text x="246.5" y="74.4">8</text>
<text x="250" y="76.2">VCCO_3</text>
<text x="116" y="79.7">VCCJ</text>
<text x="347.7" y="113.2">82</text>
<text x="244.5" y="116.7">20</text>
<text x="250" y="118.5">VCCO_3</text>
<text x="333.1" y="115">VCCO_0</text>
<text x="244.5" y="120.3">21</text>
<text x="250" y="122">VCCAUX</text>
<text x="333.9" y="122">VCCINT</text>
<text x="347.7" y="120.3">80</text>
<text x="332.9" y="143.2">VCCAUX</text>
<text x="347.7" y="141.4">74</text>
<text x="244.5" y="145">28</text>
<text x="250" y="146.7">VCCINT</text>
<text x="333.1" y="146.7">VCCO_1</text>
<text x="347.7" y="145">73</text>
<text x="244.5" y="155.5">31</text>
<text x="250" y="157.3">VCCO_2</text>
<text x="244.5" y="204.9">45</text>
<text x="244.5" y="208.5">46</text>
<text x="250" y="206.7">VCCO_2</text>
<text x="333.9" y="206.7">VCCINT</text>
<text x="347.7" y="208.5">55</text>
<text x="347.7" y="204.9">56</text>
<text x="250" y="210.2">VCCAUX</text>
<text x="333.1" y="210.2">VCCO_1</text>
</g>
<g font-size="2.1" fill="#a54b4b">
<text x="82.5" y="238.1">1</text>
<text x="91.4" y="239.8">NC</text>
<text x="109.9" y="239.8">NC</text>
<text x="120.6" y="238.1">8</text>
<text x="82.5" y="241.6">2</text>
<text x="82.5" y="245.2">3</text>
<text x="91.4" y="243.4">IN</text>
<text x="106.9" y="243.4">VCCO</text>
<text x="120.6" y="245.2">6</text>
<text x="120.6" y="241.6">7</text>
<text x="82.5" y="248.7">4</text>
<text x="91.4" y="246.9">NC</text>
<text x="91.4" y="250.4">GND</text>
<text x="108.4" y="246.9">OUT</text>
<text x="108.8" y="250.4">DLY</text>
<text x="120.6" y="248.7">5</text>
</g>
</svg>
